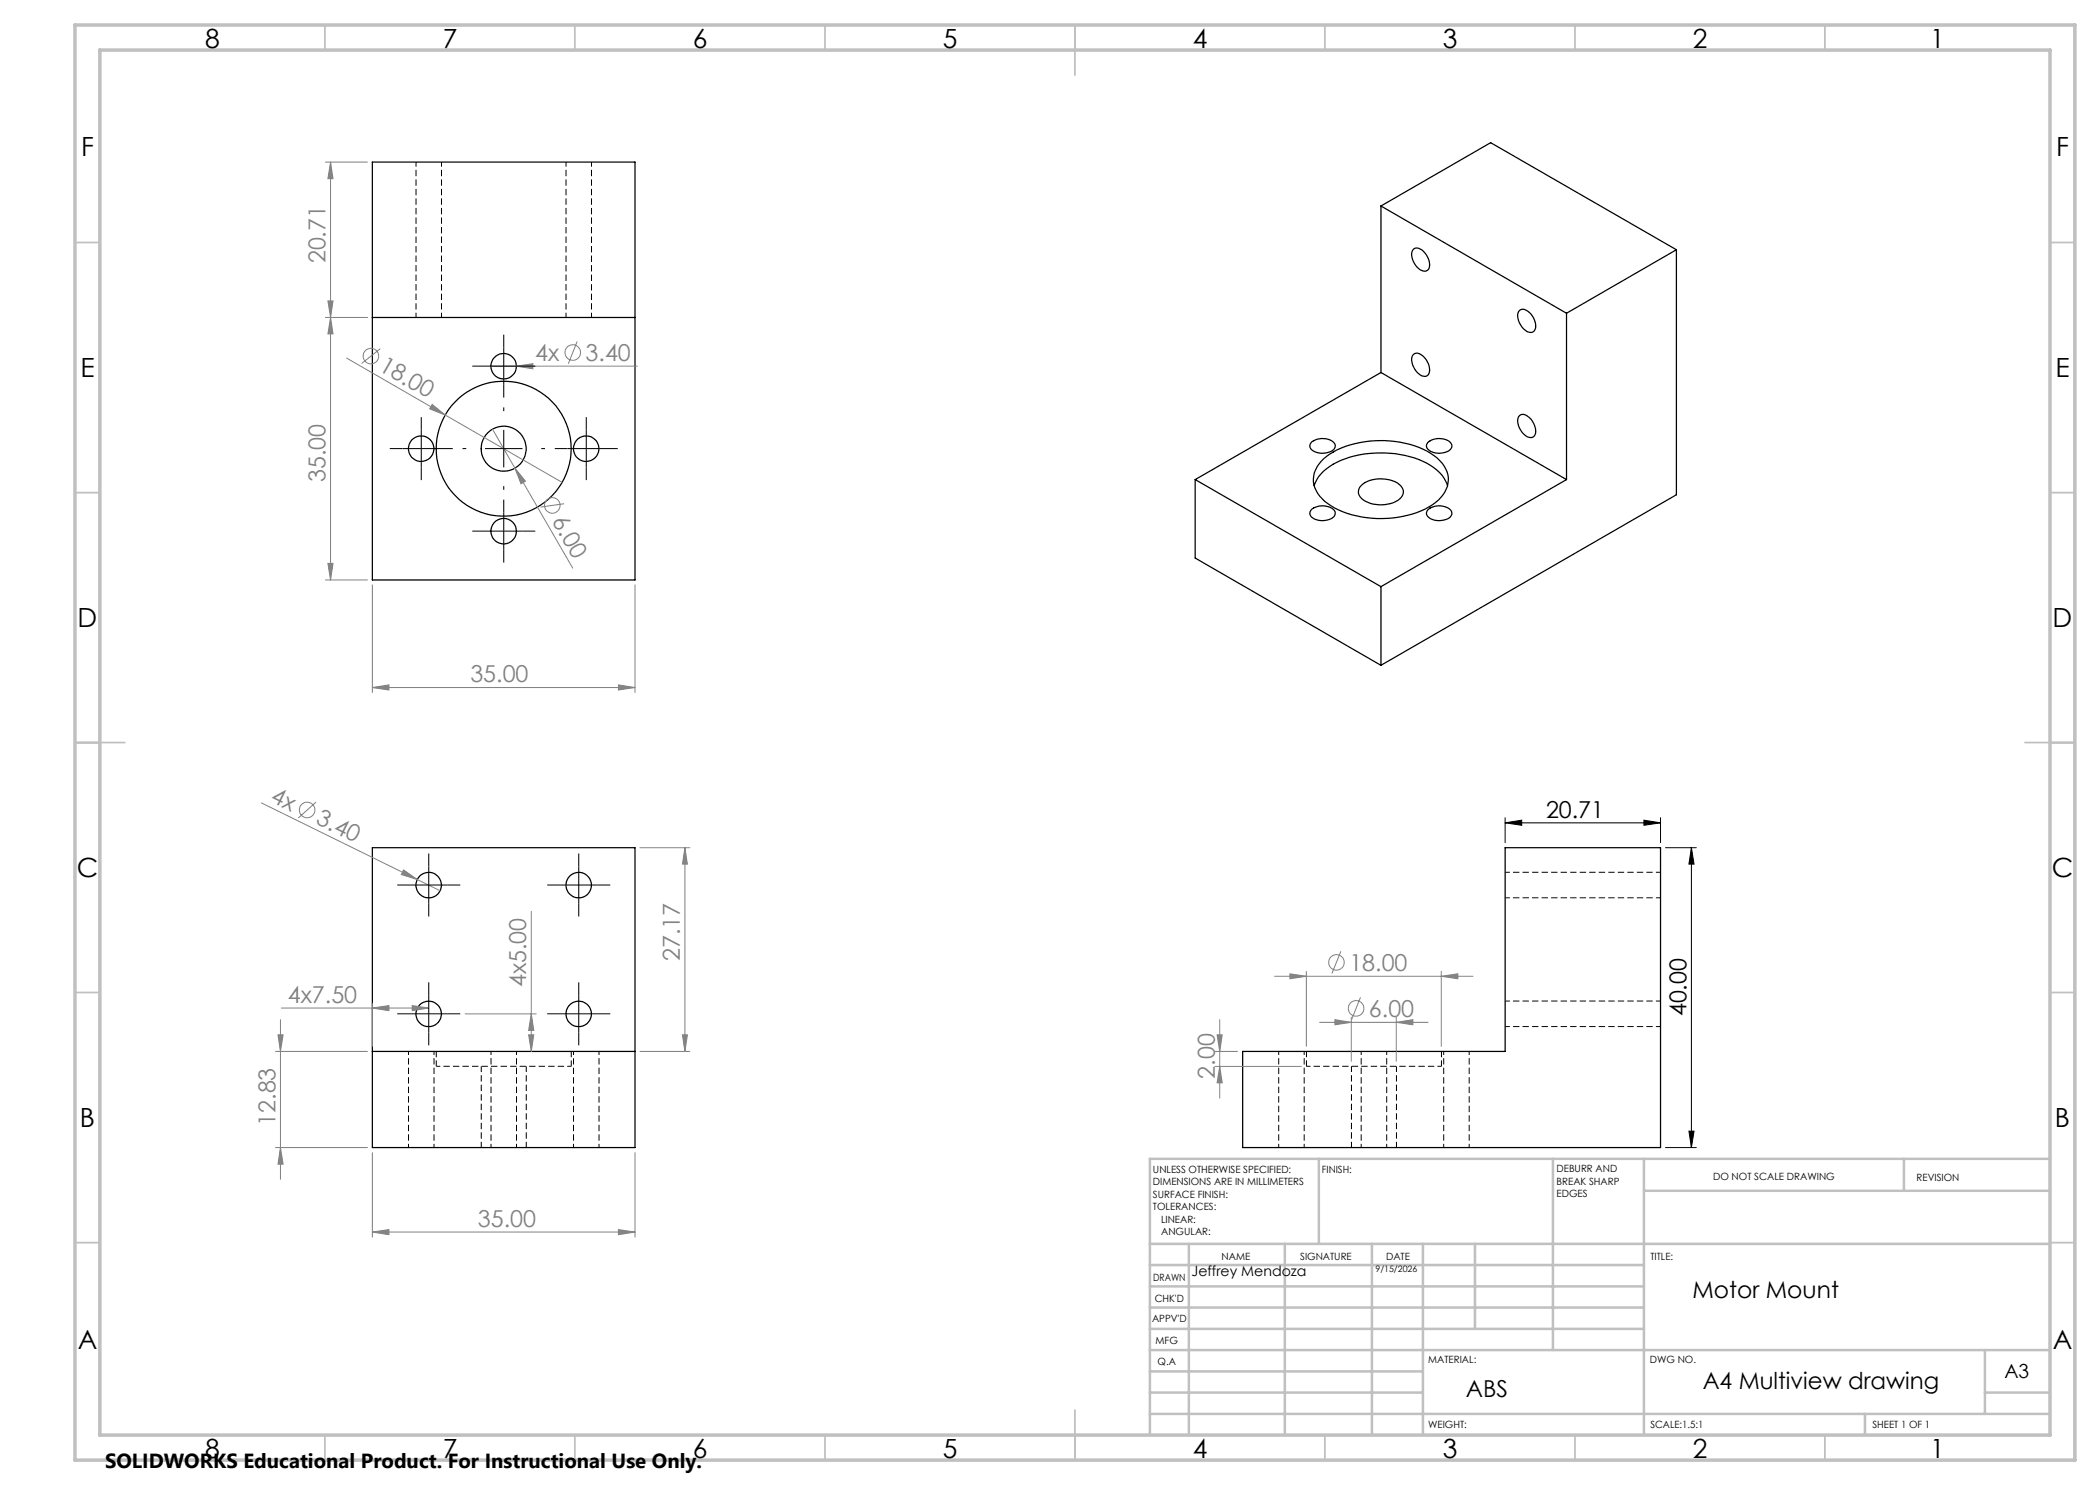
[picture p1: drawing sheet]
<svg xmlns="http://www.w3.org/2000/svg" width="420mm" height="297mm" viewBox="0 0 420 297" stroke-linecap="round" stroke-linejoin="round" font-family="sans-serif">
<g fill="none" stroke="#000" stroke-width=".2" stroke-dasharray="1.3 .6" stroke-dashoffset=".5" stroke-linecap="butt">
<path d="M81.7 210.3v19.2M87.3 213.3h27M98.2 210.3v19.2M114.7 210.3v19.2M255.7 210.3v19.2M261.3 213.3h27M272.2 210.3v19.2M288.7 210.3v19.2M86.8 229.5v-19.2M103.3 229.5v-19.2M119.8 229.5v-19.2M260.8 229.5v-19.2"/>
<path d="M277.3 229.5v-19.2M293.8 229.5v-19.2"/>
</g>
<path d="M83.2 32.4v31.1M113.2 32.4v31.1M88.3 63.5v-31.1M118.3 63.5v-31.1M301 179.6h31.1M332.1 174.5h-31.1M301 205.3h31.1M332.1 200.2h-31.1" fill="none" stroke="#000" stroke-width=".2" stroke-dasharray="1.3 .6" stroke-dashoffset=".3" stroke-linecap="butt"/>
<path d="M87.3 210.3v3M96.3 213.3v16.2M114.3 213.3v-3M261.3 210.3v3M270.3 213.3v16.2M288.3 213.3v-3M105.3 229.5v-16.2M279.3 229.5v-16.2" fill="none" stroke="#000" stroke-width=".2" stroke-dasharray="1.3 .6" stroke-dashoffset=".1" stroke-linecap="butt"/>
<g fill="none" stroke="#000" stroke-width=".25">
<path d="M74.5 32.4h52.5v83.6h-52.5zM276.2 41.2v33.3M276.2 41.2l37.1 21.4M276.2 41.2l21.9-12.7 37.2 21.4M282.7 49.8a1.67 1.67 0 0 1 2.3 .8 3.1 3.1 0 0 1 .7 3.3 1.52 1.52 0 0 1-2.3-.5 3 3 0 0 1-.7-3.6zM335.3 49.9v49.1l-59.1 34.1M335.3 49.9l-22 12.7M74.5 63.5h52.5M276.2 74.5l-37.2 21.4M276.2 74.5l37.1 21.4M282.7 70.9a1.62 1.62 0 0 1 2.3 .7 3.1 3.1 0 0 1 .7 3.3 1.52 1.52 0 0 1-2.3-.4 2.99 2.99 0 0 1-.7-3.6zM303.9 62.1a1.36 1.36 0 0 1 2 .4 3.3 3.3 0 0 1 1 3.6 1.52 1.52 0 0 1-2.3-.4 2.99 2.99 0 0 1-.7-3.6z"/>
<path d="M313.3 62.6v33.3M239 95.9v15.7l37.2 21.5M239 95.9l37.2 21.4M262.4 88.3a3.7 3.7 0 0 1 4.5 .3 1.25 1.25 0 0 1-1.2 1.8 3.2 3.2 0 0 1-3.6-.8 1 1 0 0 1 .3-1.3zM262.9 97.2a7.9 7.9 0 0 1 4.5-4.7 21.2 21.2 0 0 1 18.7 .6 7 7 0 0 1 3.4 4.1M264.7 91.8a18.3 18.3 0 0 1 13.3-3.6 15.8 15.8 0 0 1 9.9 3.9 5.2 5.2 0 0 1-.2 7.9 18.3 18.3 0 0 1-13.3 3.6 15.8 15.8 0 0 1-10-3.8 5.2 5.2 0 0 1 .3-8zM272.3 97.1a6.4 6.4 0 0 1 7.8 .1 1.8 1.8 0 0 1-.5 2.9 6.7 6.7 0 0 1-7.3-.4 1.7 1.7 0 0 1 0-2.6zM285.5 88.6a3.5 3.5 0 0 1 4.7 0 1.25 1.25 0 0 1-1.1 1.8 3.1 3.1 0 0 1-3.8-1zM303.9 83.1a1.36 1.36 0 0 1 2 .4 3.3 3.3 0 0 1 1 3.7 1.52 1.52 0 0 1-2.3-.5 2.99 2.99 0 0 1-.7-3.6zM313.3 95.9l-37.1 21.4M262.4 101.8a3.4 3.4 0 0 1 4.6 .6 1.53 1.53 0 0 1-1.6 1.6 3.2 3.2 0 0 1-3.3-.9 1 1 0 0 1 .3-1.3zM276.2 117.3v15.8"/>
<path d="M285.5 102.1a3.5 3.5 0 0 1 4.7 0 1.27 1.27 0 0 1-1.1 1.8 3.1 3.1 0 0 1-3.8-1.1zM74.5 169.5h52.5v60h-52.5zM74.5 210.3h52.5M248.5 210.3h52.5v-40.8h31.1v60h-83.6z"/>
<circle cx="100.7" cy="73.3" r="2.55"/>
<circle cx="84.2" cy="89.7" r="2.55"/>
<circle cx="100.7" cy="89.7" r="13.5"/>
<circle cx="100.7" cy="89.7" r="4.5"/>
<circle cx="117.2" cy="89.7" r="2.54"/>
<circle cx="100.7" cy="106.2" r="2.55"/>
<circle cx="85.8" cy="177" r="2.55"/>
<circle cx="115.7" cy="177" r="2.54"/>
<circle cx="85.7" cy="202.8" r="2.56"/>
<circle cx="115.7" cy="202.8" r="2.55"/>
</g>
<path d="M301 164.6l3.3-.6v1.1zM301 163.5v5M301 164.6h31.1M328.8 164l3.3 .6-3.3 .5zM332.1 163.5v5M333.1 169.5h6.2M338.3 169.5l.5 3.3h-1zM338.3 169.5v60M333.1 229.5h6.2M337.8 226.2h1l-.5 3.3z" fill="none" stroke="#000" stroke-width=".2"/>
<g fill="none" stroke="#c0c0c0" stroke-width=".35">
<path d="M65 5v5M115 5v5M165 5v5M215 5v10M265 5v5M315 5v5M365 5v5M15 48.5h5M410 48.5h5M15 98.5h5M410 98.5h5M15 148.5h10"/>
<path d="M405 148.5h10M15 198.5h5M410 198.5h5M15 248.5h5M410 248.5h5M65 287v5M115 287v5M165 287v5M215 282v10M265 287v5M315 287v5M365 287v5"/>
</g>
<g fill="none" stroke="#c0c0c0" stroke-width=".5">
<path d="M263.8 231.8v17M310.6 231.8v38.2M328.8 231.8v55.2M328.8 238.2h81.2M380.8 231.8v6.4M410 231.8h-180v55.2M230 248.8h180M230 257.3h98.8M230 253h98.8M237.8 248.8v38.2M257 248.8v38.2M274.4 248.8v38.2"/>
<path d="M284.6 248.8v38.2M295 248.8v17M230 265.8h98.8M230 261.5h98.8M230 278.5h54.6M230 274.3h54.6M230 270h180M397 278.5h13M397 270v12.8M230 282.8h180M373 282.8v4.2"/>
</g>
<path d="M15 5h400v287h-400zM20 10h390v277h-390z" fill="none" stroke="#c0c0c0" stroke-width=".7"/>
<path d="M301 164.6l3.3-.6v1.1zM328.8 164l3.3 .6-3.3 .5zM338.3 169.5l.5 3.3h-1zM337.8 226.2h1l-.5 3.3z" fill="#000"/>
<g fill="none" stroke="#808080" stroke-width=".2">
<path d="M254.9 195.3h39.7M258 194.8l3.3 .5-3.3 .5zM261.3 194.3v15M268.2 190.2l-1.8 4.5M288.3 194.3v15"/>
<circle cx="267.3" cy="192.5" r="1.56"/>
</g>
<path d="M258 194.8l3.3 .5-3.3 .5z" fill="#808080"/>
<path d="M288.3 195.3l3.3-.5v1z" fill="none" stroke="#808080" stroke-width=".2"/>
<path d="M288.3 195.3l3.3-.5v1z" fill="#808080"/>
<g fill="none" stroke="#808080" stroke-width=".2">
<path d="M272.1 199.5l-1.8 4.4M263.9 204.5h21.7M267 203.9l3.3 .6-3.3 .5zM270.3 203.4v8.9M279.3 203.4v8.9"/>
<circle cx="271.2" cy="201.7" r="1.55"/>
</g>
<path d="M267 203.9l3.3 .6-3.3 .5z" fill="#808080"/>
<path d="M279.3 204.5l3.3-.6v1.1z" fill="none" stroke="#808080" stroke-width=".2"/>
<path d="M279.3 204.5l3.3-.6v1.1z" fill="#808080"/>
<path d="M243 210.3h4.5M243 213.3h17.3M243.4 207h1l-.5 3.3zM243.9 203.9v15.7" fill="none" stroke="#808080" stroke-width=".2"/>
<path d="M243.4 207h1l-.5 3.3z" fill="#808080"/>
<path d="M243.9 213.3l.5 3.3h-1z" fill="none" stroke="#808080" stroke-width=".2"/>
<path d="M243.9 213.3l.5 3.3h-1z" fill="#808080"/>
<path d="M74.5 117v21.5M127 117v21.5M74.5 137.5h52.5M123.7 137l3.3 .5-3.3 .5z" fill="none" stroke="#808080" stroke-width=".2"/>
<path d="M123.7 137l3.3 .5-3.3 .5z" fill="#808080"/>
<path d="M74.5 137.5l3.3-.5v1z" fill="none" stroke="#808080" stroke-width=".2"/>
<path d="M74.5 137.5l3.3-.5v1z" fill="#808080"/>
<g fill="none" stroke="#808080" stroke-width=".2">
<path d="M98.5 85.8l16 27.8M103 93.6l2.1 2.6-.9 .6zM112.8 100.7l-4.7 .7"/>
<circle cx="110.5" cy="101.1" r="1.56"/>
</g>
<path d="M103 93.6l2.1 2.6-.9 .6z" fill="#808080"/>
<g fill="none" stroke="#808080" stroke-width=".2">
<path d="M69.3 71.6l43.1 24.9M76.1 69.7l-3.8 3M86.4 80.9l2.6 2.1-3.1-1.2z"/>
<circle cx="74.2" cy="71.2" r="1.56"/>
</g>
<path d="M86.4 80.9l2.6 2.1-3.1-1.2z" fill="#808080"/>
<path d="M65.1 63.5h8.4M66.1 63.5l.5 3.3h-1zM66.1 63.5v52.5M65.1 116h8.4" fill="none" stroke="#808080" stroke-width=".2"/>
<path d="M66.1 63.5l.5 3.3h-1z" fill="#808080"/>
<path d="M65.6 112.7h1l-.5 3.3z" fill="none" stroke="#808080" stroke-width=".2"/>
<path d="M65.6 112.7h1l-.5 3.3z" fill="#808080"/>
<g fill="none" stroke="#808080" stroke-width=".2">
<path d="M98.2 73.2h29.3M103.3 73.2l3.3-.5v1.1zM115.4 68.3l-1.7 4.4"/>
<circle cx="114.5" cy="70.5" r="1.55"/>
</g>
<path d="M103.3 73.2l3.3-.5v1.1z" fill="#808080"/>
<path d="M65.1 32.4h8.4M66.1 32.4v31.1M65.1 63.5h8.4M65.6 60.2h1l-.5 3.3z" fill="none" stroke="#808080" stroke-width=".2"/>
<path d="M65.6 60.2h1l-.5 3.3z" fill="#808080"/>
<path d="M66.1 32.4l.5 3.3h-1z" fill="none" stroke="#808080" stroke-width=".2"/>
<path d="M66.1 32.4l.5 3.3h-1z" fill="#808080"/>
<path d="M74.5 230.5v16.9M127 230.5v16.9M74.5 246.4l3.3-.5v1zM74.5 246.4h52.5" fill="none" stroke="#808080" stroke-width=".2"/>
<g fill="none" stroke="#000" stroke-width=".2" stroke-dasharray="15.2 1.3 1.3 1.3" stroke-linecap="butt">
<path d="M97 73.2h-2.5M100.8 73.2v-3.7M100.8 73.2h-3.8M100.8 73.2v3.8M100.8 73.2h3.7M100.8 69.5v-2.6M100.8 77v2.5M104.5 73.2h2.6M80.5 89.7h-2.5M84.3 89.7v-3.7M84.3 89.7h-3.8M84.3 89.7v3.8"/>
<path d="M84.3 89.7h3.7M84.3 86v-2.6M84.3 93.5v2.5M88 89.7h2.6M93.3 89.7h-.8M100.8 89.7v-3.7M100.8 89.7h-3.8M100.8 89.7v3.8M100.8 89.7h3.7M100.8 82.2v-.7M100.8 97.2v.8M108.3 89.7h.7"/>
<path d="M113.5 89.7h-2.5M117.3 89.7v-3.7M117.3 89.7h-3.8M117.3 89.7v3.8M117.3 89.7h3.7M117.3 86v-2.6M117.3 93.5v2.5M121 89.7h2.6M97 106.2h-2.5M100.8 106.2v-3.7M100.8 106.2h-3.8M100.8 106.2v3.8"/>
<path d="M100.8 106.2h3.7M100.8 102.5v-2.6M100.8 110v2.5M104.5 106.2h2.6"/>
</g>
<path d="M74.5 246.4l3.3-.5v1z" fill="#808080"/>
<path d="M123.7 245.9l3.3 .5-3.3 .5z" fill="none" stroke="#808080" stroke-width=".2"/>
<path d="M123.7 245.9l3.3 .5-3.3 .5z" fill="#808080"/>
<path d="M55.1 210.3h18.4M56.1 203.9v32M55.1 229.5h18.4M56.1 229.5l.5 3.3h-1z" fill="none" stroke="#808080" stroke-width=".2"/>
<path d="M56.1 229.5l.5 3.3h-1z" fill="#808080"/>
<path d="M55.6 207h1l-.5 3.3z" fill="none" stroke="#808080" stroke-width=".2"/>
<path d="M55.6 207h1l-.5 3.3z" fill="#808080"/>
<path d="M56.3 201.6h29.4M74.5 200.6v8.7M82.4 201.1l3.3 .5-3.3 .5z" fill="none" stroke="#808080" stroke-width=".2"/>
<path d="M82.4 201.1l3.3 .5-3.3 .5z" fill="#808080"/>
<path d="M74.5 201.6l3.3-.5v1z" fill="none" stroke="#808080" stroke-width=".2"/>
<path d="M74.5 201.6l3.3-.5v1z" fill="#808080"/>
<path d="M106.3 182.3v28M93 202.8h14.2M106.3 202.8l.5 3.3h-1.1z" fill="none" stroke="#808080" stroke-width=".2"/>
<path d="M106.3 202.8l.5 3.3h-1.1z" fill="#808080"/>
<path d="M105.7 207h1.1l-.5 3.3z" fill="none" stroke="#808080" stroke-width=".2"/>
<path d="M105.7 207h1.1l-.5 3.3z" fill="#808080"/>
<path d="M128 169.5h10M137 169.5l.5 3.3h-1zM137 169.5v40.8M128 210.3h10" fill="none" stroke="#808080" stroke-width=".2"/>
<path d="M137 169.5l.5 3.3h-1z" fill="#808080"/>
<path d="M136.5 207h1l-.5 3.3z" fill="none" stroke="#808080" stroke-width=".2"/>
<path d="M136.5 207h1l-.5 3.3z" fill="#808080"/>
<g fill="none" stroke="#808080" stroke-width=".2">
<path d="M52.3 160.6l31.1 15.3M63.2 160.4l-3.5 3.2M80.7 174l2.7 1.9-3.1-1zM83.4 175.9l4.6 2.2"/>
<circle cx="61.4" cy="162" r="1.56"/>
</g>
<path d="M80.7 174l2.7 1.9-3.1-1z" fill="#808080"/>
<g fill="none" stroke="#000" stroke-width=".2" stroke-dasharray="15.2 1.3 1.3 1.3" stroke-linecap="butt">
<path d="M82 177h-2.5M85.8 177v-3.7M85.8 177h-3.8M85.8 177v3.8M85.8 177h3.7M85.8 173.3v-2.6M89.5 177h2.6M112 177h-2.5M115.8 177v-3.7M115.8 177h-3.8M115.8 177v3.8M115.8 177h3.7"/>
<path d="M115.8 173.3v-2.6M119.5 177h2.6M85.8 180.8v2.5M85.8 199v-2.5M115.8 180.8v2.5M115.8 199v-2.5M82 202.8h-2.5M85.8 202.8v-3.8M85.8 202.8h-3.8M85.8 202.8v3.7M85.8 202.8h3.7M85.8 206.5v2.6"/>
<path d="M89.5 202.8h2.6M112 202.8h-2.5M115.8 202.8v-3.8M115.8 202.8h-3.8M115.8 202.8v3.7M115.8 202.8h3.7M115.8 206.5v2.6M119.5 202.8h2.6"/>
</g>
<g font-size="5.3">
<text x="41" y="9.5">8</text>
<text x="88.5" y="9.5">7</text>
<text x="138.5" y="9.5">6</text>
<text x="188.5" y="9.5">5</text>
<text x="238.5" y="9.5">4</text>
<text x="288.5" y="9.5">3</text>
<text x="338.5" y="9.5">2</text>
<text x="386" y="9.5">1</text>
<text x="16.2" y="31.2">F</text>
<text x="411.2" y="31.2">F</text>
<text x="16.1" y="75.5">E</text>
<text x="411.1" y="75.5">E</text>
<text x="15.5" y="125.5">D</text>
<text x="410.5" y="125.5">D</text>
<text x="15.4" y="175.5">C</text>
<text x="410.4" y="175.5">C</text>
<text x="16" y="225.5">B</text>
<text x="411" y="225.5">B</text>
<text x="15.5" y="269.7">A</text>
<text x="410.5" y="269.7">A</text>
<text x="41" y="291.5">8</text>
<text x="88.5" y="291.5">7</text>
<text x="138.5" y="291.5">6</text>
<text x="188.5" y="291.5">5</text>
<text x="238.5" y="291.5">4</text>
<text x="288.5" y="291.5">3</text>
<text x="338.5" y="291.5">2</text>
<text x="386" y="291.5">1</text>
</g>
<g font-size="4.7" fill="#808080">
<text x="65.1" y="52.7" transform="rotate(-90 65.1 52.7)">20.71</text>
<text x="75.6" y="74" transform="rotate(30 75.6 74)">18.00</text>
<text x="107" y="72.2">4x</text>
<text x="117.1" y="72.2">3.40</text>
<text x="65.1" y="96.4" transform="rotate(-90 65.1 96.4)">35.00</text>
<text x="110.3" y="104.1" transform="rotate(60 110.3 104.1)">6.00</text>
<text x="94.1" y="136.5">35.00</text>
<text x="53.9" y="160.2" transform="rotate(26 53.9 160.2)">4x</text>
<text x="63" y="164.6" transform="rotate(26 63 164.6)">3.40</text>
<text x="105.3" y="197.4" transform="rotate(-90 105.3 197.4)">4x5.00</text>
<text x="136" y="192.2" transform="rotate(-90 136 192.2)">27.17</text>
<text x="269.9" y="194.2">18.00</text>
<text x="57.6" y="200.6">4x7.50</text>
<text x="273.8" y="203.4">6.00</text>
<text x="242.9" y="215.7" transform="rotate(-90 242.9 215.7)">2.00</text>
<text x="55.1" y="225.2" transform="rotate(-90 55.1 225.2)">12.83</text>
<text x="95.6" y="245.4">35.00</text>
</g>
<g font-size="4.7">
<text x="309.2" y="163.5">20.71</text>
<text x="337.3" y="203.3" transform="rotate(-90 337.3 203.3)">40.00</text>
<text x="338.5" y="259.7">Motor Mount</text>
<text x="293.2" y="279.3">ABS</text>
<text x="340.5" y="277.8">A4 Multiview drawing</text>
</g>
<text font-size="4.1" x="21" y="293.7">SOLIDWORKS Educational Product. For Instructional Use Only.</text>
<text font-size="3.9" x="400.9" y="275.5">A3</text>
<text font-size="2.8" x="238.3" y="255.2">Jeffrey Mendoza</text>
<g font-size="2">
<text x="230.6" y="234.6">UNLESS OTHERWISE SPECIFIED:</text>
<text x="230.6" y="237.1">DIMENSIONS ARE IN MILLIMETERS</text>
<text x="230.6" y="239.6">SURFACE FINISH:</text>
<text x="264.4" y="234.6">FINISH:</text>
<text x="311.3" y="234.5">DEBURR AND</text>
<text x="311.3" y="237">BREAK SHARP</text>
<text x="311.3" y="239.5">EDGES</text>
<text x="342.6" y="236">DO NOT SCALE DRAWING</text>
<text x="383.3" y="236.2">REVISION</text>
<text x="230.6" y="242.1">TOLERANCES:</text>
<text x="232.2" y="244.6">LINEAR:</text>
<text x="232.2" y="247.1">ANGULAR:</text>
<text x="244.3" y="252">NAME</text>
<text x="260" y="251.9">SIGNATURE</text>
<text x="277.2" y="251.9">DATE</text>
<text x="330.1" y="251.9">TITLE:</text>
<text x="230.6" y="256.1">DRAWN</text>
<text x="230.9" y="260.3">CHK'D</text>
<text x="230.4" y="264.4">APPV'D</text>
<text x="231.1" y="268.8">MFG</text>
<text x="231.5" y="273">Q.A</text>
<text x="285.6" y="272.5">MATERIAL:</text>
<text x="330" y="272.5">DWG NO.</text>
<text x="285.6" y="285.5">WEIGHT:</text>
<text x="330.1" y="285.6">SCALE:1.5:1</text>
<text x="374.5" y="285.6">SHEET 1 OF 1</text>
</g>
<text font-size="1.8" x="275.1" y="254.4">9/15/2026</text>
</svg>
